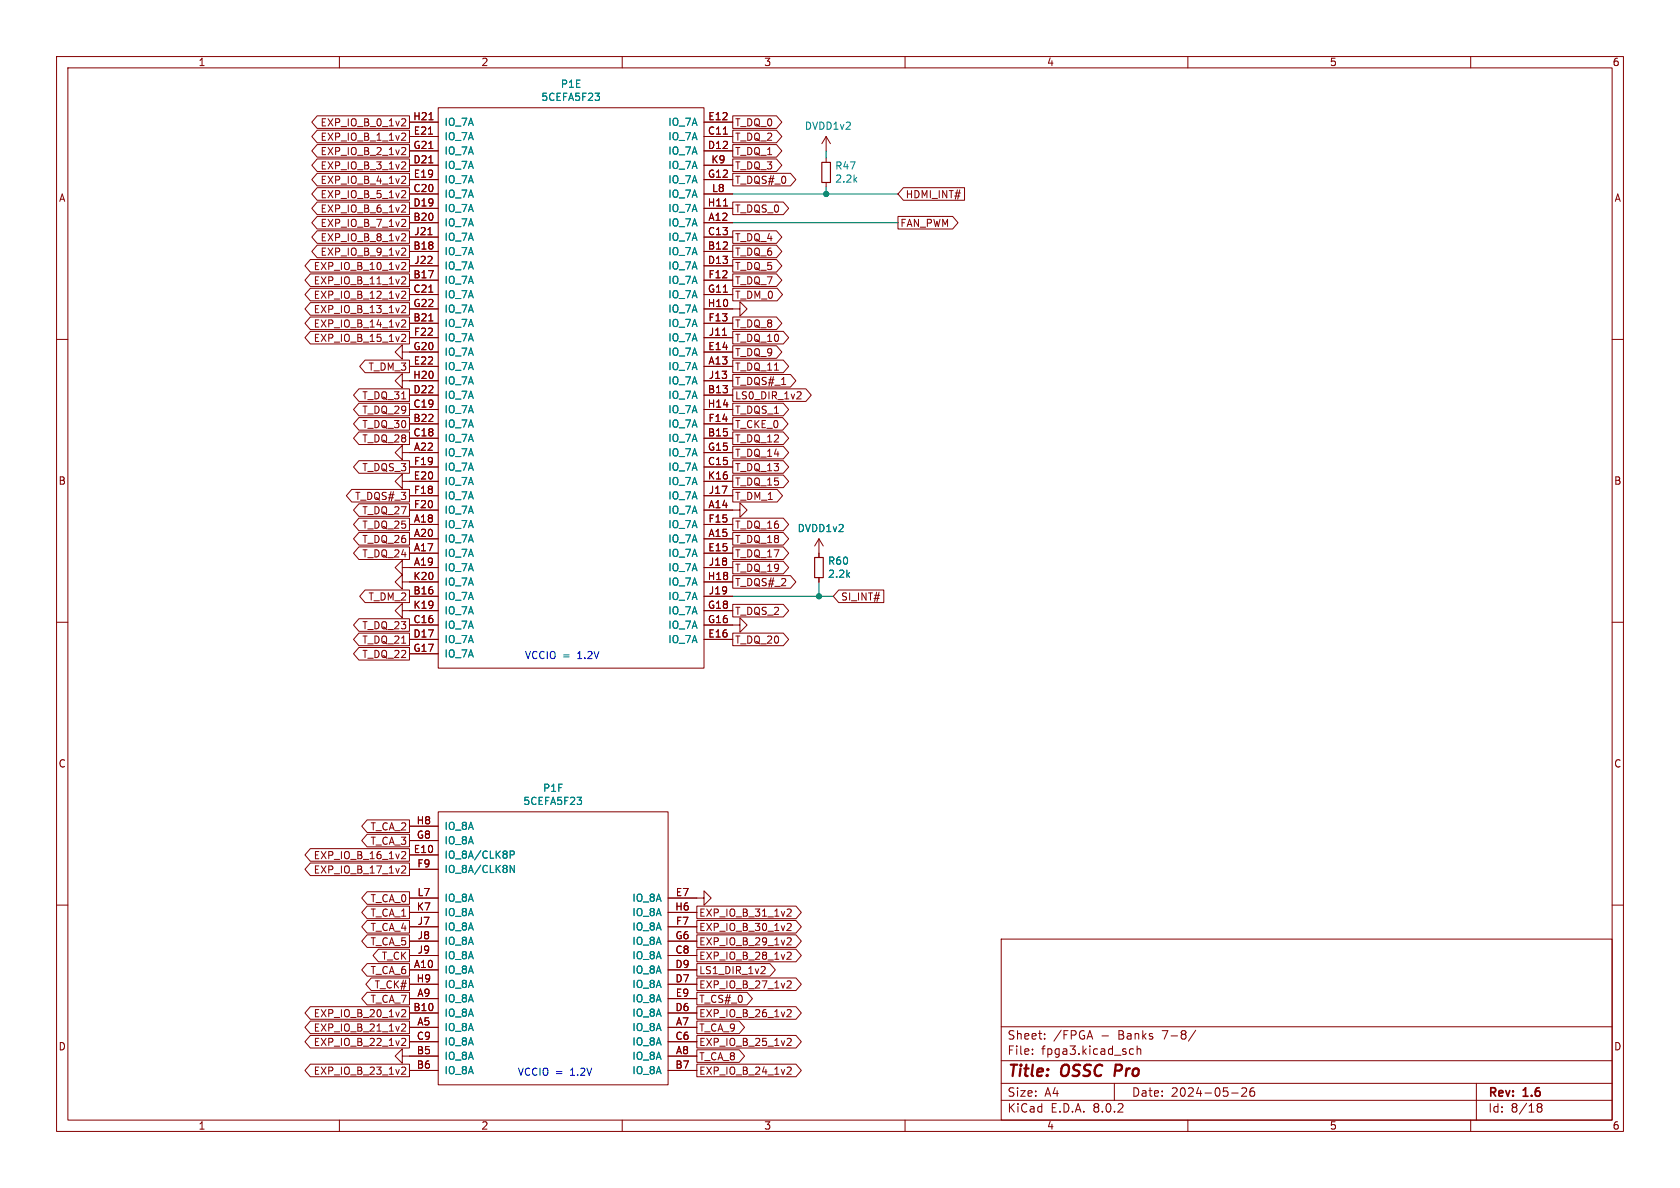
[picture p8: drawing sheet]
<svg xmlns="http://www.w3.org/2000/svg" width="297mm" height="210mm" viewBox="0 0 297 210" stroke-linecap="round" stroke-linejoin="round" font-family="sans-serif">
<g fill="none" stroke="#840000" stroke-width=".18">
<path d="M10 10h277v190h-277zM12 12h273v186h-273zM60 10v2M77.5 19.1h47v99h-47zM110 10v2M160 10v2M210 10v2M260 10v2M56.1 30.6h16.3v2.3h-16.3l-1-1.1zM56.1 25.6h16.3v2.2h-16.3l-1-1.1zM56.1 23h16.3v2.2h-16.3l-1-1.1zM56.1 33.2h16.3v2.2h-16.3l-1-1.1z"/>
<path d="M56.1 28.1h16.3v2.2h-16.3l-1-1.1zM56.1 20.5h16.3v2.2h-16.3l-1-1.1zM56.1 38.3h16.3v2.2h-16.3l-1-1.1zM56.1 35.7h16.3v2.2h-16.3l-1-1.1zM71.2 31.2h.4l.1 .3-.8 .9h.8M71.2 21l.4 .1 .1 .3-.8 .9h.8M71.2 23.5l.4 .1 .1 .3-.8 .9h.8M71.2 26.1h.4l.1 .3-.8 .9h.8M71.2 28.6l.4 .1 .1 .3-.8 .9h.8M71.2 33.7l.4 .1 .1 .3-.8 .9h.8M71.2 36.2l.4 .1 .1 .3-.8 .9h.8M71.2 38.8h.4l.1 .3-.8 .9h.8"/>
<path d="M72.4 39.4h5.1M72.4 24.1h5.1M72.4 34.3h5.1M72.4 26.7h5.1M72.4 36.8h5.1M72.4 29.2h5.1M72.4 21.6h5.1M72.4 31.8h5.1M75.7 23.7h.8M75.8 28.8h.7M75.8 21.2h.8M124.5 39.4h5"/>
<path d="M124.5 24.1h5M124.5 34.3h5M124.5 26.7h5M124.5 36.8h5M124.5 29.2h5M124.5 21.6h5M124.5 31.8h5M127.9 23.7h.7M127.9 36.4h.7M129.5 28.1h7.8l.9 1.1-.9 1.1h-7.8zM129.5 23h7.8l.9 1.1-.9 1.1h-7.8zM129.5 25.6h7.8l.9 1.1-.9 1.1h-7.8z"/>
<path d="M129.5 20.5h7.8l.9 1.1-.9 1.1h-7.8zM129.5 35.7h9l.9 1.1-.9 1.1h-9zM129.5 30.6h10.2l1 1.2-1 1.1h-10.2zM146 24.1v2.6M146 27.9v.8M146 32.3v.7M146 24.1l-.7 1.3M146 24.1l.8 1.3M158.7 38.3h9.7l1 1.1-1 1.1h-9.7zM159.7 33.2h10.8v2.2h-10.8l-1-1.1zM10 60h2M54.9 58.6h17.5v2.2h-17.5l-1-1.1z"/>
<path d="M54.9 56h17.5v2.3h-17.5l-1-1.1zM54.9 53.5h17.5v2.2h-17.5l-1-1.1zM54.9 48.4h17.5v2.2h-17.5l-1-1.1zM54.9 51h17.5v2.2h-17.5l-1-1.1zM54.9 45.9h17.5v2.2h-17.5l-1-1.1zM56.1 43.3h16.3v2.3h-16.3l-1-1.1zM56.1 40.8h16.3v2.2h-16.3l-1-1.1zM71.2 41.3l.4 .1 .1 .3-.8 .9h.8M71.2 43.9h.4l.1 .3-.8 .9h.8M71.2 46.4l.4 .1 .1 .3-.8 .9h.8M71.2 48.9l.4 .1 .1 .3-.8 .9h.8M71.2 51.5h.4l.1 .3-.8 .9h.8"/>
<path d="M71.2 54l.4 .1 .1 .3-.8 .9h.8M71.2 56.6h.4l.1 .3-.8 .9h.8M71.2 59.1l.4 .1 .1 .3-.8 .9h.8M72.4 44.5h5.1M72.4 49.5h5.1M72.4 57.2h5.1M72.4 41.9h5.1M72.4 52.1h5.1M72.4 47h5.1M72.4 59.7h5.1M72.4 54.6h5.1M75.7 41.5h.7"/>
<path d="M75.8 56.7h.7M75.8 51.7h.7M124.5 54.6h6.3v-1.3l1.3 1.3-1.3 1.3v-1.3M124.5 44.5h5M124.5 49.5h5M124.5 57.2h5M124.5 41.9h5M124.5 52.1h5M124.5 47h5M124.5 59.7h5M127.7 59.3h.8M129.5 58.6h9l.9 1.1-.9 1.1h-9z"/>
<path d="M129.5 56h7.8l.9 1.2-.9 1.1h-7.8zM129.5 43.3h7.8l.9 1.2-.9 1.1h-7.8zM129.5 45.9h7.8l.9 1.1-.9 1.1h-7.8zM129.5 48.4h7.8l.9 1.1-.9 1.1h-7.8zM129.5 51h7.9l.9 1.1-.9 1.1h-7.9zM129.5 40.8h7.8l.9 1.1-.9 1.1h-7.8zM285 60h2M63.5 68.7h8.9v2.3h-8.9l-1-1.1zM63.5 76.4h8.9v2.2h-8.9l-1-1.1zM63.5 71.3h8.9v2.2h-8.9l-1-1.1zM63.5 73.8h8.9v2.2h-8.9l-1-1.1zM64.5 63.7h7.9v2.2h-7.9l-.9-1.1z"/>
<path d="M71.1 62.2v-1.2l-1.3 1.2 1.3 1.3v-1.3h6.4M71.1 67.3v-1.3l-1.3 1.3 1.3 1.3v-1.3h6.4M72.4 64.8h5.1M72.4 69.9h5.1M72.4 77.5h5.1M72.4 74.9h5.1M72.4 72.4h5.1M124.5 64.8h5M124.5 69.9h5M124.5 77.5h5M124.5 74.9h5M124.5 72.4h5"/>
<path d="M124.5 62.2h5M124.5 67.3h5M129.5 73.8h8.9l.9 1.1-.9 1.1h-8.9zM129.5 68.7h13l.9 1.2-.9 1.1h-13zM129.5 63.7h9l.9 1.1-.9 1.1h-9zM129.5 71.3h9l.9 1.1-.9 1.1h-9zM129.5 61.1h7.8l.9 1.1-.9 1.1h-7.8zM129.5 66.2h10.2l1 1.1-1 1.1h-10.2zM129.5 78.9h9l.9 1.1-.9 1.1h-9zM129.5 76.4h9l.9 1.1-.9 1.1h-9zM141.4 69.3l.2 .2v.3l-.8 .7h.8M62.2 86.5h10.2v2.2h-10.2l-1-1.1z"/>
<path d="M63.5 94.1h8.9v2.3h-8.9l-1-1.1zM63.5 96.7h8.9v2.2h-8.9l-1-1.1zM63.5 89.1h8.9v2.2h-8.9l-1-1.1zM63.5 81.4h8.9v2.3h-8.9l-1-1.1zM63.5 91.6h8.9v2.2h-8.9l-1-1.1zM71.1 85.1v-1.3l-1.3 1.3 1.3 1.3v-1.3h6.4M71.1 80v-1.3l-1.3 1.3 1.3 1.3v-1.3h6.4M72.4 90.2h5.1M72.4 95.3h5.1M72.4 97.8h5.1M72.4 92.7h5.1M72.4 82.6h5.1"/>
<path d="M72.4 87.6h5.1M124.5 90.2h6.3v-1.3l1.3 1.3-1.3 1.2v-1.2M124.5 95.3h5M124.5 97.8h5M124.5 92.7h5M124.5 80h5M124.5 82.6h5M124.5 85.1h5M124.5 87.6h5M129.5 86.5h7.9l.9 1.1-.9 1.1h-7.9zM129.5 81.4h9l.9 1.2-.9 1.1h-9zM129.5 84h9l.9 1.1-.9 1.1h-9z"/>
<path d="M129.5 91.6h9l.9 1.1-.9 1.1h-9zM129.5 96.7h9l.9 1.1-.9 1.1h-9zM129.5 94.1h9l.9 1.2-.9 1.1h-9zM129.5 99.2h9l.9 1.1-.9 1.1h-9zM144.8 95.3v3.3M144.8 95.3l-.8 1.2M144.8 95.3l.7 1.2M10 110h2M63.5 114.5h8.9v2.2h-8.9l-1-1.1zM63.5 111.9h8.9v2.2h-8.9l-1-1.1zM63.5 109.4h8.9v2.2h-8.9l-1-1.1zM64.5 104.3h7.9v2.2h-7.9l-.9-1.1z"/>
<path d="M71.1 102.9v-1.3l-1.3 1.3 1.3 1.2v-1.2h6.4M71.1 100.3v-1.2l-1.3 1.2 1.3 1.3v-1.3h6.4M71.1 108v-1.3l-1.3 1.3 1.3 1.2v-1.2h6.4M72.4 105.4h5.1M72.4 110.5h5.1M72.4 113h5.1M72.4 115.6h5.1M124.5 110.5h6.3v-1.3l1.3 1.3-1.3 1.3v-1.3M124.5 100.3h5M124.5 105.4h5M124.5 113h5M124.5 108h5"/>
<path d="M124.5 102.9h5M129.5 106.8h9l.9 1.2-.9 1.1h-9zM129.5 101.8h10.2l1 1.1-1 1.1h-10.2zM129.5 111.9h9l.9 1.1-.9 1.1h-9zM144.8 102.1v.8M148.3 104.3h7.9v2.2h-7.9l-1-1.1zM285 110h2M10 160h2M54.9 152.6h17.5v2.2h-17.5l-1-1.1zM54.9 150h17.5v2.2h-17.5l-1-1.1zM64.9 144.9h7.5v2.3h-7.5l-.9-1.1zM64.9 157.6h7.5v2.3h-7.5l-.9-1.1z"/>
<path d="M64.9 147.5h7.5v2.2h-7.5l-.9-1.1zM71.2 150.5l.4 .1 .1 .3-.8 .9h.8M71.2 153.1h.4l.1 .3-.8 .9h.8M72.4 151.1h5.1M72.4 158.8h5.1M72.4 153.7h5.1M72.4 148.6h5.1M72.4 146.1h5.1M77.5 143.5h40.6v48.3h-40.6zM118.1 158.8h6.4v-1.3l1.2 1.3-1.2 1.2v-1.2M285 160h2M54.9 178h17.5v2.2h-17.5l-1-1.1z"/>
<path d="M64.9 175.4h7.5v2.2h-7.5l-.9-1.1zM64.9 160.2h7.5v2.2h-7.5l-.9-1.1zM64.9 162.7h7.5v2.2h-7.5l-.9-1.1zM64.9 170.3h7.5v2.3h-7.5l-.9-1.1zM64.9 165.3h7.5v2.2h-7.5l-.9-1.1zM65.6 172.9h6.8v2.2h-6.8l-.9-1.1zM66.9 167.8h5.5v2.2h-5.5l-1-1.1zM71.2 178.5h.4l.1 .3-.8 .9h.8M72.4 171.5h5.1M72.4 176.5h5.1M72.4 179.1h5.1M72.4 168.9h5.1"/>
<path d="M72.4 174h5.1M72.4 163.8h5.1M72.4 166.4h5.1M72.4 161.3h5.1M118.1 171.5h5.1M118.1 176.5h5.1M118.1 179.1h5.1M118.1 168.9h5.1M118.1 174h5.1M118.1 163.8h5.1M118.1 166.4h5.1M118.1 161.3h5.1"/>
<path d="M123.2 160.2h17.5l1 1.1-1 1.1h-17.5zM123.2 178h17.5l1 1.1-1 1.1h-17.5zM123.2 167.8h17.5l1 1.1-1 1.1h-17.5zM123.2 172.9h17.5l1 1.1-1 1.1h-17.5zM123.2 162.7h17.5l1 1.1-1 1.1h-17.5zM123.2 170.3h12.9l1 1.2-1 1.1h-12.9zM123.2 165.3h17.5l1 1.1-1 1.1h-17.5zM123.2 175.4h8.9l.9 1.1-.9 1.1h-8.9zM135 170.9l.3 .2-.1 .3-.7 .7h.8M139.3 178.5h.5l.1 .3-.8 .9h.8M139.3 160.7l.5 .1 .1 .3-.8 .9h.8M139.3 163.2l.5 .1 .1 .3-.8 .9h.8"/>
<path d="M139.3 165.8h.5l.1 .3-.8 .9h.8M139.3 168.3l.5 .1 .1 .3-.8 .9h.8M139.3 173.4l.5 .1 .1 .3-.8 .9h.8M177 166h108v32h-108zM54.9 183h17.5v2.3h-17.5l-1-1.1zM54.9 188.1h17.5v2.2h-17.5l-1-1.1zM54.9 180.5h17.5v2.2h-17.5l-1-1.1zM60 198v2M71.1 186.7v-1.3l-1.3 1.3 1.3 1.3v-1.3h6.4M71.2 181l.4 .1 .1 .3-.8 .9h.8M71.2 183.6h.4l.1 .3-.8 .9h.8M71.2 188.6l.4 .1 .1 .3-.8 .9h.8"/>
<path d="M72.4 181.6h5.1M72.4 189.2h5.1M72.4 184.2h5.1M110 198v2M118.1 181.6h5.1M118.1 186.7h5.1M118.1 189.2h5.1M118.1 184.2h5.1M123.2 183h17.5l1 1.2-1 1.1h-17.5zM123.2 180.5h7.5l.9 1.1-.9 1.1h-7.5zM123.2 185.6h7.5l.9 1.1-.9 1.1h-7.5zM123.2 188.1h17.5l1 1.1-1 1.1h-17.5z"/>
<path d="M139.3 183.6h.5l.1 .3-.8 .9h.8M139.3 188.6l.5 .1 .1 .3-.8 .9h.8M160 198v2M177 194.5h108M177 191.5h108M177 187.5h108M177 181.5h108M182.5 186.3v.1M182.5 185.5v.1M184.7 183.6v.1M184.7 182.8v.1M197 191.5v3"/>
<path d="M199.7 186.3l.3 .1 .4-.1M200.4 185.5l-.4-.1-.3 .1M201 185.5l.2-.1 .4 .1 .1 .9M201 184.9v1.5M210 198v2M211.4 182.1l-1.3 2M217.7 193.2h1.2M219.5 192.4l.6-.1 .2 .1 .1 .3-.9 1.1h.9M221.7 192.3a.59 .59 0 0 0-.7 .6v.6l.1 .2 .4 .1 .2-.1 .1-.5-.1-.3h-.5l-.2 .3M260 198v2M261 191.5v6.5M271.7 195.5l.3 .2"/>
<path d="M271.7 195.4l.3-.3 .5 .1 .1 .3-.3 .2M272 195.7h.3M272 195.7l-.3 .3M272.3 195.7l.3 .3-.1 .5-.5 .1-.3-.3"/>
</g>
<path d="M197.3 188.2l-.3 2" fill="none" stroke="#840000" stroke-width=".4"/>
<path d="M145.3 28.7h1.5v3.6h-1.5zM144 98.6h1.5v3.5h-1.5z" fill="none" stroke="#840000" stroke-width=".2"/>
<path d="M105.2 16.5h.8l-.4 .5M105.9 17l.1 .2-.1 .5M90.2 151.1l.6-.1 .1-.1v-.3l-.7-.2v1.3M90.9 153v1.2l-.7-1.2v1.2M102 140.9h.8l-.4 .5M102.7 141.5l.1 .2-.1 .4" fill="none" stroke="#008484" stroke-width=".18"/>
<path d="M129.5 39.4h29.2M129.5 34.3h29.2M146 26.7v1.2M146 33v1.3M129.5 105.4h17.8M144.8 102.9v2.5" fill="none" stroke="#008400" stroke-width=".18"/>
<g fill="#008400" stroke="#008400" stroke-width=".18">
<circle cx="146" cy="34.3" r=".46"/>
<circle cx="144.8" cy="105.4" r=".46"/>
</g>
<g font-size="2.8" fill="#840000">
<text x="178" y="190.9">Title:</text>
<text x="187.7" y="190.9">OSSC</text>
<text x="197.9" y="190.9">Pro</text>
</g>
<g font-size="2.1" fill="#840000">
<text x="178" y="184">Sheet:</text>
<text x="186.2" y="184">/FPGA</text>
<text x="194.7" y="184">-</text>
<text x="197.8" y="184">Banks</text>
<text x="205.8" y="184">7-8/</text>
<text x="178" y="186.7">File:</text>
<text x="184.1" y="186.7">fpga3.kicad_sch</text>
<text x="178" y="196.9">KiCad</text>
<text x="178" y="194.1">Size:</text>
<text x="184.7" y="194.1">A4</text>
<text x="185.7" y="196.9">E.D.A.</text>
<text x="193.3" y="196.9">8.0.2</text>
<text x="200" y="194.1">Date:</text>
<text x="207" y="194.1">2024-05-26</text>
<text x="263" y="194.3">Rev:</text>
<text x="263" y="196.9">Id:</text>
<text x="267.1" y="196.9">8/18</text>
<text x="269.4" y="194.3">1.6</text>
</g>
<g font-size="1.8" fill="#840000">
<text x="35" y="11.9">1</text>
<text x="85" y="11.9">2</text>
<text x="135" y="11.9">3</text>
<text x="185" y="11.9">4</text>
<text x="235" y="11.9">5</text>
<text x="285" y="11.9">6</text>
<text x="56.6" y="22.5">EXP_IO_B_0_1v2</text>
<text x="73" y="21.3">H21</text>
<text x="73" y="23.9">E21</text>
<text x="125.1" y="23.9">C11</text>
<text x="125.1" y="21.3">E12</text>
<text x="129.9" y="22.5">T_DQ_0</text>
<text x="56.6" y="27.6">EXP_IO_B_2_1v2</text>
<text x="56.6" y="25.1">EXP_IO_B_1_1v2</text>
<text x="73" y="29">D21</text>
<text x="73" y="26.4">G21</text>
<text x="125.1" y="26.4">D12</text>
<text x="125.7" y="29">K9</text>
<text x="129.9" y="25.1">T_DQ_2</text>
<text x="129.9" y="27.6">T_DQ_1</text>
<text x="10.3" y="35.9">A</text>
<text x="56.6" y="32.7">EXP_IO_B_4_1v2</text>
<text x="56.6" y="35.2">EXP_IO_B_5_1v2</text>
<text x="56.6" y="30.2">EXP_IO_B_3_1v2</text>
<text x="73" y="34">C20</text>
<text x="73" y="31.5">E19</text>
<text x="125.1" y="31.5">G12</text>
<text x="125.8" y="34">L8</text>
<text x="129.9" y="30.2">T_DQ_3</text>
<text x="129.9" y="32.7">T_DQS#_0</text>
<text x="160" y="35.2">HDMI_INT#</text>
<text x="285.3" y="35.9">A</text>
<text x="56.6" y="40.3">EXP_IO_B_7_1v2</text>
<text x="56.6" y="37.8">EXP_IO_B_6_1v2</text>
<text x="73" y="39.1">B20</text>
<text x="73" y="36.6">D19</text>
<text x="73.1" y="41.7">J21</text>
<text x="125" y="36.6">H11</text>
<text x="125.1" y="41.7">C13</text>
<text x="125.1" y="39.1">A12</text>
<text x="129.9" y="37.8">T_DQS_0</text>
<text x="159.1" y="40.3">FAN_PWM</text>
<text x="55.4" y="47.9">EXP_IO_B_10_1v2</text>
<text x="56.6" y="45.4">EXP_IO_B_9_1v2</text>
<text x="56.6" y="42.9">EXP_IO_B_8_1v2</text>
<text x="73" y="44.2">B18</text>
<text x="73.1" y="46.7">J22</text>
<text x="125.1" y="44.2">B12</text>
<text x="125.1" y="46.7">D13</text>
<text x="129.9" y="45.4">T_DQ_6</text>
<text x="129.9" y="47.9">T_DQ_5</text>
<text x="129.9" y="42.9">T_DQ_4</text>
<text x="55.4" y="50.5">EXP_IO_B_11_1v2</text>
<text x="55.4" y="53">EXP_IO_B_12_1v2</text>
<text x="73" y="49.3">B17</text>
<text x="73" y="51.8">C21</text>
<text x="125.1" y="51.8">G11</text>
<text x="125.1" y="49.3">F12</text>
<text x="129.9" y="50.5">T_DQ_7</text>
<text x="129.9" y="53">T_DM_0</text>
<text x="55.4" y="58.1">EXP_IO_B_14_1v2</text>
<text x="55.4" y="55.6">EXP_IO_B_13_1v2</text>
<text x="73" y="56.9">B21</text>
<text x="73" y="54.4">G22</text>
<text x="73.1" y="59.4">F22</text>
<text x="125" y="54.4">H10</text>
<text x="125.1" y="56.9">F13</text>
<text x="125.2" y="59.4">J11</text>
<text x="129.9" y="58.1">T_DQ_8</text>
<text x="55.4" y="60.6">EXP_IO_B_15_1v2</text>
<text x="65" y="65.7">T_DM_3</text>
<text x="73" y="62">G20</text>
<text x="73" y="64.5">E22</text>
<text x="125.1" y="62">E14</text>
<text x="125.1" y="64.5">A13</text>
<text x="129.9" y="65.7">T_DQ_11</text>
<text x="129.9" y="60.6">T_DQ_10</text>
<text x="129.9" y="63.2">T_DQ_9</text>
<text x="63.9" y="70.8">T_DQ_31</text>
<text x="73" y="67.1">H20</text>
<text x="73" y="69.6">D22</text>
<text x="125.1" y="69.6">B13</text>
<text x="125.2" y="67.1">J13</text>
<text x="129.9" y="70.8">LS0_DIR_1v2</text>
<text x="129.9" y="68.3">T_DQS#_1</text>
<text x="63.9" y="73.3">T_DQ_29</text>
<text x="63.9" y="75.9">T_DQ_30</text>
<text x="73" y="74.7">B22</text>
<text x="73" y="77.2">C18</text>
<text x="73" y="72.1">C19</text>
<text x="125" y="72.1">H14</text>
<text x="125.1" y="77.2">B15</text>
<text x="125.1" y="74.7">F14</text>
<text x="129.9" y="75.9">T_CKE_0</text>
<text x="129.9" y="73.3">T_DQS_1</text>
<text x="63.9" y="78.4">T_DQ_28</text>
<text x="63.9" y="83.5">T_DQS_3</text>
<text x="73.1" y="79.8">A22</text>
<text x="73.1" y="82.3">F19</text>
<text x="125.1" y="82.3">C15</text>
<text x="125.1" y="79.8">G15</text>
<text x="129.9" y="81">T_DQ_14</text>
<text x="129.9" y="83.5">T_DQ_13</text>
<text x="129.9" y="78.4">T_DQ_12</text>
<text x="10.3" y="85.9">B</text>
<text x="62.7" y="88.6">T_DQS#_3</text>
<text x="73" y="84.8">E20</text>
<text x="73.1" y="87.4">F18</text>
<text x="73.1" y="89.9">F20</text>
<text x="125.1" y="84.8">K16</text>
<text x="125.1" y="89.9">A14</text>
<text x="125.2" y="87.4">J17</text>
<text x="129.9" y="88.6">T_DM_1</text>
<text x="129.9" y="86">T_DQ_15</text>
<text x="285.3" y="85.9">B</text>
<text x="63.9" y="91.1">T_DQ_27</text>
<text x="63.9" y="93.7">T_DQ_25</text>
<text x="73.1" y="92.5">A18</text>
<text x="73.1" y="95">A20</text>
<text x="125.1" y="95">A15</text>
<text x="125.1" y="92.5">F15</text>
<text x="129.9" y="93.7">T_DQ_16</text>
<text x="63.9" y="96.2">T_DQ_26</text>
<text x="63.9" y="98.7">T_DQ_24</text>
<text x="73.1" y="97.5">A17</text>
<text x="73.1" y="100.1">A19</text>
<text x="125.1" y="97.5">E15</text>
<text x="125.2" y="100.1">J18</text>
<text x="129.9" y="98.7">T_DQ_17</text>
<text x="129.9" y="96.2">T_DQ_18</text>
<text x="129.9" y="101.3">T_DQ_19</text>
<text x="65" y="106.4">T_DM_2</text>
<text x="73" y="105.2">B16</text>
<text x="73" y="107.7">K19</text>
<text x="73" y="102.6">K20</text>
<text x="125" y="102.6">H18</text>
<text x="125.1" y="107.7">G18</text>
<text x="125.2" y="105.2">J19</text>
<text x="129.9" y="103.8">T_DQS#_2</text>
<text x="148.6" y="106.4">SI_INT#</text>
<text x="63.9" y="114">T_DQ_21</text>
<text x="63.9" y="111.4">T_DQ_23</text>
<text x="73" y="110.2">C16</text>
<text x="73" y="112.8">D17</text>
<text x="125.1" y="110.2">G16</text>
<text x="125.1" y="112.8">E16</text>
<text x="129.9" y="108.9">T_DQS_2</text>
<text x="129.9" y="114">T_DQ_20</text>
<text x="63.9" y="116.5">T_DQ_22</text>
<text x="73" y="115.3">G17</text>
<text x="10.3" y="135.9">C</text>
<text x="285.3" y="135.9">C</text>
<text x="65.4" y="147">T_CA_2</text>
<text x="65.4" y="149.5">T_CA_3</text>
<text x="73.6" y="145.8">H8</text>
<text x="73.6" y="148.3">G8</text>
<text x="55.4" y="154.6">EXP_IO_B_17_1v2</text>
<text x="55.4" y="152.1">EXP_IO_B_16_1v2</text>
<text x="73" y="150.9">E10</text>
<text x="73.7" y="153.4">F9</text>
<text x="65.4" y="159.7">T_CA_0</text>
<text x="73.6" y="161">K7</text>
<text x="73.7" y="158.5">L7</text>
<text x="119.3" y="161">H6</text>
<text x="119.4" y="158.5">E7</text>
<text x="65.4" y="162.2">T_CA_1</text>
<text x="65.4" y="164.8">T_CA_4</text>
<text x="65.4" y="167.3">T_CA_5</text>
<text x="73.7" y="163.6">J7</text>
<text x="73.7" y="166.1">J8</text>
<text x="119.3" y="166.1">G6</text>
<text x="119.4" y="163.6">F7</text>
<text x="123.5" y="162.2">EXP_IO_B_31_1v2</text>
<text x="123.5" y="164.8">EXP_IO_B_30_1v2</text>
<text x="123.5" y="167.3">EXP_IO_B_29_1v2</text>
<text x="65.4" y="172.4">T_CA_6</text>
<text x="67.4" y="169.9">T_CK</text>
<text x="73.1" y="171.2">A10</text>
<text x="73.6" y="173.7">H9</text>
<text x="73.7" y="168.7">J9</text>
<text x="119.3" y="168.7">C8</text>
<text x="119.3" y="173.7">D7</text>
<text x="119.3" y="171.2">D9</text>
<text x="123.5" y="169.9">EXP_IO_B_28_1v2</text>
<text x="123.5" y="172.4">LS1_DIR_1v2</text>
<text x="65.4" y="177.5">T_CA_7</text>
<text x="66.1" y="174.9">T_CK#</text>
<text x="73" y="178.8">B10</text>
<text x="73.7" y="176.3">A9</text>
<text x="119.3" y="178.8">D6</text>
<text x="119.4" y="176.3">E9</text>
<text x="123.5" y="174.9">EXP_IO_B_27_1v2</text>
<text x="123.5" y="177.5">T_CS#_0</text>
<text x="10.3" y="185.9">D</text>
<text x="55.4" y="180">EXP_IO_B_20_1v2</text>
<text x="55.4" y="185.1">EXP_IO_B_22_1v2</text>
<text x="55.4" y="182.6">EXP_IO_B_21_1v2</text>
<text x="73.6" y="183.9">C9</text>
<text x="73.7" y="181.4">A5</text>
<text x="119.3" y="183.9">C6</text>
<text x="119.4" y="181.4">A7</text>
<text x="123.5" y="180">EXP_IO_B_26_1v2</text>
<text x="123.5" y="185.1">EXP_IO_B_25_1v2</text>
<text x="123.5" y="182.6">T_CA_9</text>
<text x="285.3" y="185.9">D</text>
<text x="55.4" y="190.2">EXP_IO_B_23_1v2</text>
<text x="73.6" y="186.4">B5</text>
<text x="73.6" y="189">B6</text>
<text x="119.3" y="189">B7</text>
<text x="119.4" y="186.4">A8</text>
<text x="123.5" y="187.6">T_CA_8</text>
<text x="123.5" y="190.2">EXP_IO_B_24_1v2</text>
<text x="35" y="199.9">1</text>
<text x="85" y="199.9">2</text>
<text x="135" y="199.9">3</text>
<text x="185" y="199.9">4</text>
<text x="235" y="199.9">5</text>
<text x="285" y="199.9">6</text>
</g>
<g font-size="1.8" fill="#008484">
<text x="99" y="15.7">P1E</text>
<text x="78.5" y="22.5">IO_7A</text>
<text x="95.6" y="18">5CEFA5F23</text>
<text x="118" y="22.5">IO_7A</text>
<text x="142.2" y="23.1">DVDD1v2</text>
<text x="78.5" y="25">IO_7A</text>
<text x="78.5" y="27.5">IO_7A</text>
<text x="118" y="25">IO_7A</text>
<text x="118" y="27.5">IO_7A</text>
<text x="78.5" y="35.2">IO_7A</text>
<text x="78.5" y="30.1">IO_7A</text>
<text x="78.5" y="32.6">IO_7A</text>
<text x="118" y="32.6">IO_7A</text>
<text x="118" y="30.1">IO_7A</text>
<text x="118" y="35.2">IO_7A</text>
<text x="147.6" y="32.5">2.2k</text>
<text x="147.6" y="30.2">R47</text>
<text x="78.5" y="40.2">IO_7A</text>
<text x="78.5" y="37.7">IO_7A</text>
<text x="118" y="40.2">IO_7A</text>
<text x="118" y="37.7">IO_7A</text>
<text x="78.5" y="45.3">IO_7A</text>
<text x="78.5" y="42.8">IO_7A</text>
<text x="78.5" y="47.9">IO_7A</text>
<text x="118" y="45.3">IO_7A</text>
<text x="118" y="42.8">IO_7A</text>
<text x="118" y="47.9">IO_7A</text>
<text x="78.5" y="50.4">IO_7A</text>
<text x="78.5" y="52.9">IO_7A</text>
<text x="118" y="50.4">IO_7A</text>
<text x="118" y="52.9">IO_7A</text>
<text x="78.5" y="58">IO_7A</text>
<text x="78.5" y="55.5">IO_7A</text>
<text x="118" y="58">IO_7A</text>
<text x="118" y="55.5">IO_7A</text>
<text x="78.5" y="65.6">IO_7A</text>
<text x="78.5" y="60.6">IO_7A</text>
<text x="78.5" y="63.1">IO_7A</text>
<text x="118" y="65.6">IO_7A</text>
<text x="118" y="63.1">IO_7A</text>
<text x="118" y="60.6">IO_7A</text>
<text x="78.5" y="70.7">IO_7A</text>
<text x="78.5" y="68.2">IO_7A</text>
<text x="118" y="70.7">IO_7A</text>
<text x="118" y="68.2">IO_7A</text>
<text x="78.5" y="75.8">IO_7A</text>
<text x="78.5" y="73.3">IO_7A</text>
<text x="118" y="75.8">IO_7A</text>
<text x="118" y="73.3">IO_7A</text>
<text x="78.5" y="80.9">IO_7A</text>
<text x="78.5" y="78.3">IO_7A</text>
<text x="78.5" y="83.4">IO_7A</text>
<text x="118" y="78.3">IO_7A</text>
<text x="118" y="83.4">IO_7A</text>
<text x="118" y="80.9">IO_7A</text>
<text x="78.5" y="86">IO_7A</text>
<text x="78.5" y="88.5">IO_7A</text>
<text x="118" y="88.5">IO_7A</text>
<text x="118" y="86">IO_7A</text>
<text x="78.5" y="93.6">IO_7A</text>
<text x="78.5" y="91">IO_7A</text>
<text x="118" y="91">IO_7A</text>
<text x="118" y="93.6">IO_7A</text>
<text x="140.9" y="94.3">DVDD1v2</text>
<text x="78.5" y="98.7">IO_7A</text>
<text x="78.5" y="101.2">IO_7A</text>
<text x="78.5" y="96.1">IO_7A</text>
<text x="118" y="96.1">IO_7A</text>
<text x="118" y="98.7">IO_7A</text>
<text x="118" y="101.2">IO_7A</text>
<text x="146.3" y="100">R60</text>
<text x="78.5" y="106.3">IO_7A</text>
<text x="78.5" y="103.7">IO_7A</text>
<text x="118" y="103.7">IO_7A</text>
<text x="118" y="106.3">IO_7A</text>
<text x="146.3" y="102.3">2.2k</text>
<text x="78.5" y="111.4">IO_7A</text>
<text x="78.5" y="113.9">IO_7A</text>
<text x="78.5" y="108.8">IO_7A</text>
<text x="118" y="113.9">IO_7A</text>
<text x="118" y="111.4">IO_7A</text>
<text x="118" y="108.8">IO_7A</text>
<text x="78.5" y="116.4">IO_7A</text>
<text x="92.4" y="142.5">5CEFA5F23</text>
<text x="95.9" y="140.2">P1F</text>
<text x="78.5" y="149.5">IO_8A</text>
<text x="78.5" y="146.9">IO_8A</text>
<text x="78.5" y="152">IO_8A/CLK8P</text>
<text x="78.5" y="154.5">IO_8A/CLK8N</text>
<text x="78.5" y="159.6">IO_8A</text>
<text x="111.7" y="159.6">IO_8A</text>
<text x="78.5" y="164.7">IO_8A</text>
<text x="78.5" y="167.2">IO_8A</text>
<text x="78.5" y="162.2">IO_8A</text>
<text x="111.7" y="164.7">IO_8A</text>
<text x="111.7" y="167.2">IO_8A</text>
<text x="111.7" y="162.2">IO_8A</text>
<text x="78.5" y="172.3">IO_8A</text>
<text x="78.5" y="169.8">IO_8A</text>
<text x="111.7" y="169.8">IO_8A</text>
<text x="111.7" y="172.3">IO_8A</text>
<text x="78.5" y="177.4">IO_8A</text>
<text x="78.5" y="179.9">IO_8A</text>
<text x="78.5" y="174.9">IO_8A</text>
<text x="111.7" y="179.9">IO_8A</text>
<text x="111.7" y="174.9">IO_8A</text>
<text x="111.7" y="177.4">IO_8A</text>
<text x="78.5" y="182.5">IO_8A</text>
<text x="78.5" y="185">IO_8A</text>
<text x="111.7" y="182.5">IO_8A</text>
<text x="111.7" y="185">IO_8A</text>
<text x="78.5" y="187.6">IO_8A</text>
<text x="78.5" y="190.1">IO_8A</text>
<text x="111.7" y="187.6">IO_8A</text>
<text x="111.7" y="190.1">IO_8A</text>
</g>
<g font-size="1.8" fill="#0000c2">
<text x="92.7" y="116.6">VCCIO =</text>
<text x="102.2" y="116.6">1.2V</text>
<text x="91.4" y="190.2">VCCIO =</text>
<text x="100.9" y="190.2">1.2V</text>
</g>
</svg>
